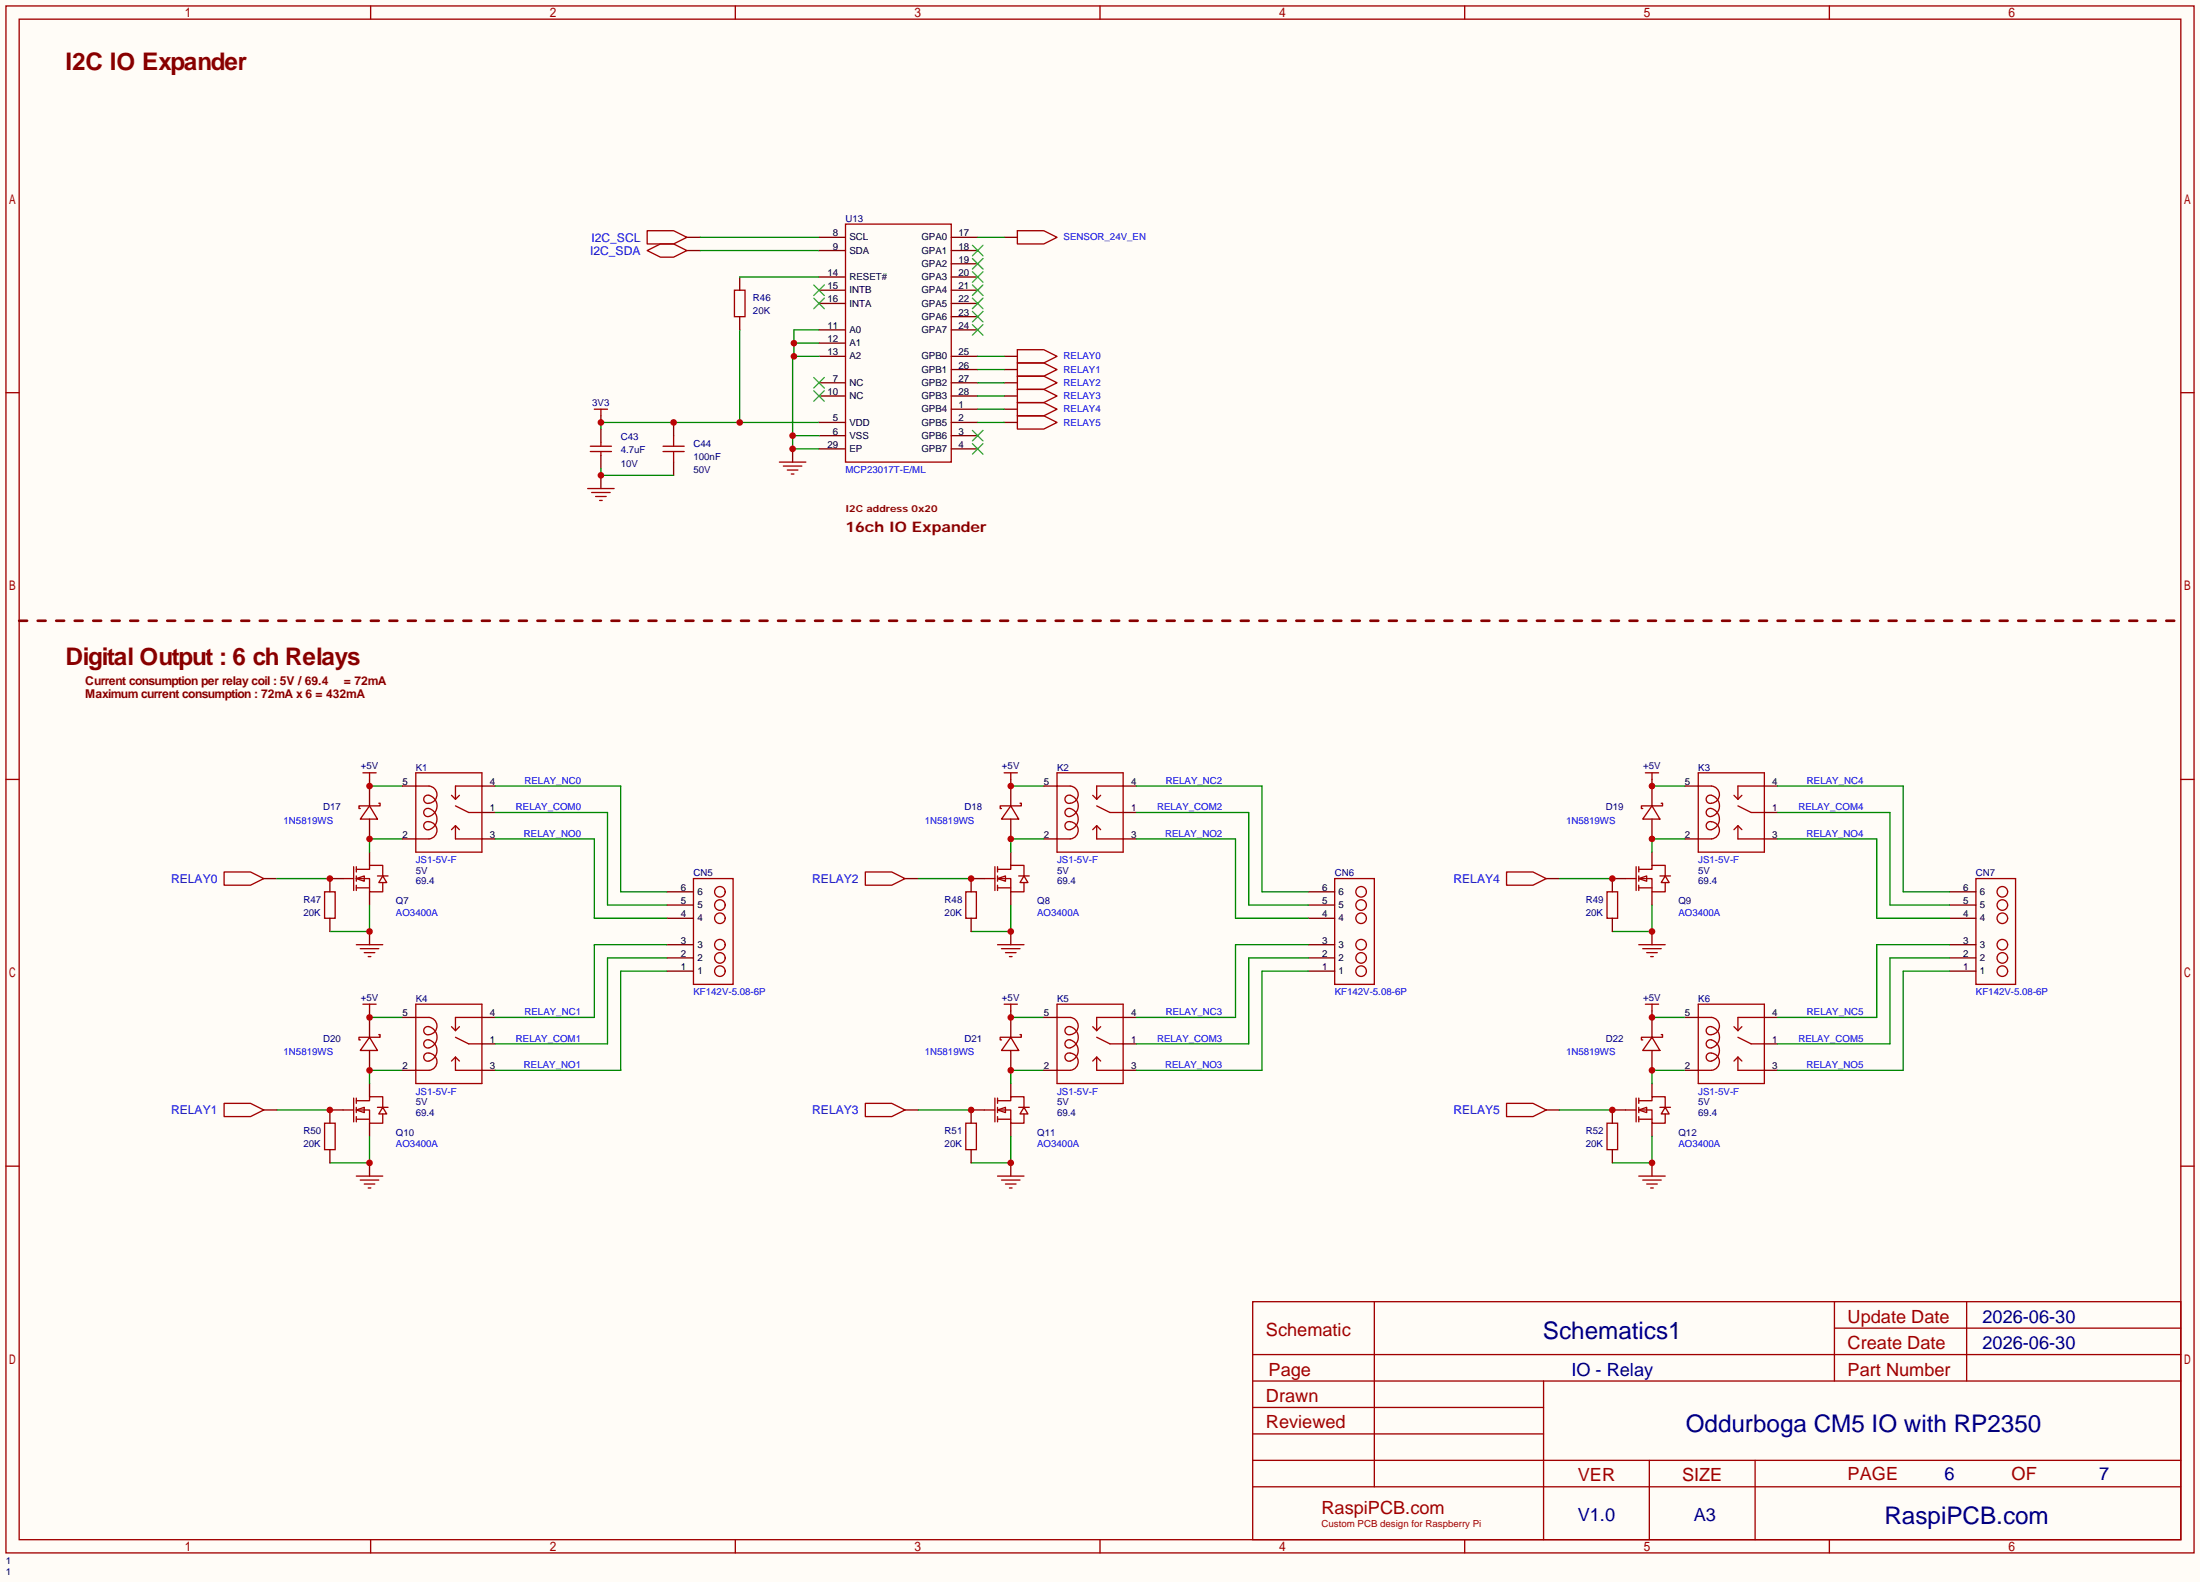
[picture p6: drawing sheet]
<svg xmlns="http://www.w3.org/2000/svg" width="423mm" height="304mm" viewBox="0 0 423 304" stroke-linecap="round" stroke-linejoin="round" font-family="sans-serif">
<path d="M0 0h422.7v303.9h-422.7z" fill="#fffcf7"/>
<g fill="none" stroke="#a10000" stroke-width=".25">
<path d="M1.1 1.1h420.4v297.2h-420.4zM3.7 3.7h415.3v292.1h-415.3zM71.2 1.1v2.6M141.3 1.1v2.6M211.3 1.1v2.6M281.4 1.1v2.6M351.5 1.1v2.6M124.3 48.1l2.6-1.2h2.5l2.6 1.2-2.6 1.3h-2.5zM124.3 44.3h5.1l2.6 1.3-2.6 1.3h-5.1zM1.1 75.4h2.6M114.2 78.6h2.5M115.4 78.6v1.3"/>
<path d="M419 75.4h2.5M113.4 86.7h4.1M113.4 85.7h4.1M115.4 85v.7M115.4 86.7v.8M127.4 86.7h4M127.4 85.7h4M129.4 83.7v2M129.4 86.7v2.1M1.1 149.7h2.6M419 149.7h2.5M1.1 224h2.6"/>
<path d="M419 224h2.5M240.7 250.1h178.3v45.7h-178.3zM264 250.1v35.5M352.4 250.1v15.2M352.4 255.1h66.6M377.8 250.1v15.2M240.7 270.4h55.8M240.7 265.3h178.3M240.7 275.5h55.8M240.7 260.2h178.3M296.5 265.3v30.5M71.2 295.8v2.5"/>
<path d="M141.3 295.8v2.5M211.3 295.8v2.5M240.7 285.6h178.3M240.7 280.5h178.3M281.4 295.8v2.5M316.9 280.5v15.3M337.2 280.5v15.3M351.5 295.8v2.5"/>
</g>
<path d="M132 48.1h2.5M132 45.6h2.5M115.4 79.9v1.3M115.4 82.4v2.6M115.4 87.5v2.5M129.4 81.2v2.5M129.4 88.8v2.5" fill="none" stroke="#870000" stroke-width=".25"/>
<path d="M142.1 63.4v17.8M115.4 90v1.3h14M157.4 81.2h-42v1.2" fill="none" stroke="#008700" stroke-width=".25"/>
<g fill="#c00">
<circle cx="115.4" cy="81.2" r=".63"/>
<circle cx="129.4" cy="81.2" r=".63"/>
<circle cx="142.1" cy="81.2" r=".63"/>
</g>
<g fill="none" stroke="#008700" stroke-width=".25">
<path d="M134.5 48.1h22.9M134.5 45.6h22.9M71 151h6.3M194.2 151h6.3M317.4 151h6.3M77.3 161.2h-6.3v2.5M200.5 161.2h-6.3v2.5M323.7 161.2h-6.3v2.5M71 195.5h6.3M194.2 195.5h6.3M317.4 195.5h6.3M77.3 205.6h-6.3v2.6"/>
<path d="M200.5 205.6h-6.3v2.6M323.7 205.6h-6.3v2.6"/>
</g>
<path d="M3.7 119.3h415.3" fill="none" stroke="#870000" stroke-width=".51" stroke-dasharray="1.5 2"/>
<g fill="none" stroke="#a10000" stroke-width=".25">
<path d="M69.7 148.5h2.6M71 148.5v1.2M192.9 148.5h2.6M194.2 148.5v1.2M316.1 148.5h2.5M317.4 148.5v1.2M65.9 168.8h2M67.9 166.5v4.6M68.5 168.8l1.5-.5v1zM68.5 167h2.5v-.8h2.5v2.1M68.5 168.8h2.5v2.5h2.5v-1.8M68.5 170.6h2.5"/>
<path d="M68.5 166.5v1M68.5 168.3v1M68.5 170.1v1M72.5 168.3h2M73.5 168.3l.8 1.2h-1.5zM189.1 168.8h2M191.1 166.5v4.6M191.6 168.8l1.6-.5v1zM191.6 167h2.6v-.8h2.5v2.1M191.6 168.8h2.6v2.5h2.5v-1.8M191.6 170.6h2.6M191.6 166.5v1"/>
<path d="M191.6 168.3v1M191.6 170.1v1M195.7 168.3h2M196.7 168.3l.8 1.2h-1.5zM312.3 168.8h2M314.3 166.5v4.6M314.8 168.8l1.6-.5v1zM314.8 167h2.6v-.8h2.5v2.1M314.8 168.8h2.6v2.5h2.5v-1.8M314.8 170.6h2.6M314.8 166.5v1M314.8 168.3v1"/>
<path d="M314.8 170.1v1M318.9 168.3h2M319.9 168.3l.8 1.2h-1.5zM68.5 181.5h5M69.2 182.2h3.6M69.7 192.9h2.6M70 183h2M70.7 183.8h.5M71 192.9v1.3M192.9 192.9h2.6M194.2 192.9v1.3M316.1 192.9h2.5"/>
<path d="M317.4 192.9v1.3M65.9 213.2h2M67.9 210.9v4.6M68.5 213.2l1.5-.5v1zM68.5 211.5h2.5v-.8h2.5v2M68.5 213.2h2.5v2.6h2.5v-1.8M68.5 210.9v1.1M68.5 212.7v1M68.5 214.5v1M68.5 215h2.5M72.5 212.7h2M73.5 212.7l.8 1.3h-1.5z"/>
<path d="M189.1 213.2h2M191.1 210.9v4.6M191.6 213.2l1.6-.5v1zM191.6 211.5h2.6v-.8h2.5v2M191.6 213.2h2.6v2.6h2.5v-1.8M191.6 215h2.6M191.6 210.9v1.1M191.6 212.7v1M191.6 214.5v1M195.7 212.7h2M196.7 212.7l.8 1.3h-1.5zM312.3 213.2h2"/>
<path d="M314.3 210.9v4.6M314.8 213.2l1.6-.5v1zM314.8 211.5h2.6v-.8h2.5v2M314.8 213.2h2.6v2.6h2.5v-1.8M314.8 210.9v1.1M314.8 212.7v1M314.8 214.5v1M314.8 215h2.6M318.9 212.7h2M319.9 212.7l.8 1.3h-1.5zM68.5 225.9h5M69.2 226.7h3.6"/>
<path d="M70 227.5h2M70.7 228.2h.5"/>
</g>
<g fill="none" stroke="#870000" stroke-width=".25">
<path d="M115.4 91.3v2.6M71 149.7v1.3M194.2 149.7v1.3M317.4 149.7v1.3M63.4 168.8h2.5M71 163.7v2.5M71 171.3v2.6M71 178.9v2.6M186.6 168.8h2.5M194.2 163.7v2.5M194.2 171.3v2.6M309.8 168.8h2.5"/>
<path d="M317.4 163.7v2.5M317.4 171.3v2.6M71 194.2v1.3M194.2 194.2v1.3M317.4 194.2v1.3M63.4 213.2h2.5M71 208.2v2.5M71 215.8v2.5M186.6 213.2h2.5M194.2 208.2v2.5M194.2 215.8v2.5M309.8 213.2h2.5"/>
<path d="M317.4 208.2v2.5M317.4 215.8v2.5M71 223.4v2.5"/>
</g>
<circle cx="115.4" cy="91.3" r=".63" fill="#c00"/>
<g fill="none" stroke="#a10000" stroke-width=".25">
<path d="M112.9 93.9h5.1M113.7 94.6h3.5M114.4 95.4h2.1M115.2 96.1h.5M149.7 88.8h5.1M150.5 89.5h3.6M151.3 90.3h2M152 91.1h.5M191.6 181.5h5.1M192.4 182.2h3.6M193.2 183h2M193.9 183.8h.5"/>
<path d="M314.8 181.5h5.1M315.6 182.2h3.6M316.4 183h2M317.1 183.8h.5M191.6 225.9h5.1M192.4 226.7h3.6M193.2 227.5h2M193.9 228.2h.5M314.8 225.9h5.1M315.6 226.7h3.6M316.4 227.5h2M317.1 228.2h.5"/>
</g>
<path d="M152.3 86.2v2.6M194.2 178.9v2.6M317.4 178.9v2.6M194.2 223.4v2.5M317.4 223.4v2.5" fill="none" stroke="#870000" stroke-width=".25"/>
<path d="M317.4 218.3v5.1h-7.6" fill="none" stroke="#008700" stroke-width=".25"/>
<circle cx="317.4" cy="223.4" r=".63" fill="#c00"/>
<path d="M317.4 173.9v5h-7.6" fill="none" stroke="#008700" stroke-width=".25"/>
<circle cx="317.4" cy="178.9" r=".63" fill="#c00"/>
<path d="M194.2 218.3v5.1h-7.6" fill="none" stroke="#008700" stroke-width=".25"/>
<circle cx="194.2" cy="223.4" r=".63" fill="#c00"/>
<path d="M71 218.3v5.1h-7.6" fill="none" stroke="#008700" stroke-width=".25"/>
<circle cx="71" cy="223.4" r=".63" fill="#c00"/>
<path d="M71 173.9v5h-7.6" fill="none" stroke="#008700" stroke-width=".25"/>
<circle cx="71" cy="178.9" r=".63" fill="#c00"/>
<path d="M194.2 173.9v5h-7.6" fill="none" stroke="#008700" stroke-width=".25"/>
<circle cx="194.2" cy="178.9" r=".63" fill="#c00"/>
<path d="M50.7 168.8h2.5M173.9 168.8h2.5M297.1 168.8h2.5M317.4 195.5v3.8M50.7 213.2h2.5M173.9 213.2h2.5M297.1 213.2h2.5" fill="none" stroke="#870000" stroke-width=".25"/>
<path d="M43.1 167.5h5l2.6 1.3-2.6 1.3h-5zM166.2 167.5h5.1l2.6 1.3-2.6 1.3h-5.1zM289.4 167.5h5.1l2.6 1.3-2.6 1.3h-5.1zM317.4 199.3l1.5 2.5h-3.3zM319.2 198.8h.2v.5h-4.1v.5h.3M43.1 212h5l2.6 1.2-2.6 1.3h-5zM166.2 212h5.1l2.6 1.2-2.6 1.3h-5.1zM289.4 212h5.1l2.6 1.2-2.6 1.3h-5.1z" fill="none" stroke="#a10000" stroke-width=".25"/>
<path d="M53.2 168.8h10.2M176.4 168.8h10.2M299.6 168.8h10.2M53.2 213.2h10.2M176.4 213.2h10.2M299.6 213.2h10.2" fill="none" stroke="#008700" stroke-width=".25"/>
<circle cx="317.4" cy="195.5" r=".63" fill="#c00"/>
<path d="M317.4 201.8v3.8" fill="none" stroke="#870000" stroke-width=".25"/>
<circle cx="317.4" cy="205.6" r=".63" fill="#c00"/>
<path d="M317.4 154.8l1.5 2.6h-3.3zM319.2 154.3h.2v.5h-4.1v.5h.3" fill="none" stroke="#a10000" stroke-width=".25"/>
<path d="M317.4 151v3.8" fill="none" stroke="#870000" stroke-width=".25"/>
<circle cx="317.4" cy="151" r=".63" fill="#c00"/>
<path d="M317.4 157.4v3.8" fill="none" stroke="#870000" stroke-width=".25"/>
<circle cx="317.4" cy="161.2" r=".63" fill="#c00"/>
<path d="M194.2 199.3l1.5 2.5h-3.3zM196 198.8h.2v.5h-4v.5h.2" fill="none" stroke="#a10000" stroke-width=".25"/>
<path d="M194.2 195.5v3.8" fill="none" stroke="#870000" stroke-width=".25"/>
<circle cx="194.2" cy="195.5" r=".63" fill="#c00"/>
<path d="M194.2 201.8v3.8" fill="none" stroke="#870000" stroke-width=".25"/>
<circle cx="194.2" cy="205.6" r=".63" fill="#c00"/>
<path d="M194.2 154.8l1.5 2.6h-3.3zM196 154.3h.2v.5h-4v.5h.2" fill="none" stroke="#a10000" stroke-width=".25"/>
<path d="M194.2 151v3.8" fill="none" stroke="#870000" stroke-width=".25"/>
<circle cx="194.2" cy="151" r=".63" fill="#c00"/>
<path d="M194.2 157.4v3.8" fill="none" stroke="#870000" stroke-width=".25"/>
<circle cx="194.2" cy="161.2" r=".63" fill="#c00"/>
<path d="M71 199.3l1.5 2.5h-3.3zM72.8 198.8h.2v.5h-4v.5h.2" fill="none" stroke="#a10000" stroke-width=".25"/>
<path d="M71 195.5v3.8" fill="none" stroke="#870000" stroke-width=".25"/>
<circle cx="71" cy="195.5" r=".63" fill="#c00"/>
<path d="M71 201.8v3.8" fill="none" stroke="#870000" stroke-width=".25"/>
<circle cx="71" cy="205.6" r=".63" fill="#c00"/>
<path d="M71 154.8l1.5 2.6h-3.3zM72.8 154.3h.2v.5h-4v.5h.2" fill="none" stroke="#a10000" stroke-width=".25"/>
<path d="M71 151v3.8" fill="none" stroke="#870000" stroke-width=".25"/>
<circle cx="71" cy="151" r=".63" fill="#c00"/>
<path d="M71 157.4v3.8" fill="none" stroke="#870000" stroke-width=".25"/>
<circle cx="71" cy="161.2" r=".63" fill="#c00"/>
<path d="M141.1 55.8h2v5h-2zM308.7 215.8h2.1v5.1h-2.1z" fill="none" stroke="#a10000" stroke-width=".25"/>
<path d="M142.1 53.2v2.6M142.1 60.8v2.6M309.8 213.2v2.6" fill="none" stroke="#870000" stroke-width=".25"/>
<circle cx="309.8" cy="213.2" r=".63" fill="#c00"/>
<path d="M309.8 168.8v2.5M309.8 220.9v2.5" fill="none" stroke="#870000" stroke-width=".25"/>
<path d="M308.7 171.3h2.1v5.1h-2.1z" fill="none" stroke="#a10000" stroke-width=".25"/>
<circle cx="309.8" cy="168.8" r=".63" fill="#c00"/>
<path d="M309.8 176.4v2.5M186.6 213.2v2.6" fill="none" stroke="#870000" stroke-width=".25"/>
<path d="M185.5 215.8h2.1v5.1h-2.1z" fill="none" stroke="#a10000" stroke-width=".25"/>
<circle cx="186.6" cy="213.2" r=".63" fill="#c00"/>
<path d="M186.6 168.8v2.5M186.6 220.9v2.5" fill="none" stroke="#870000" stroke-width=".25"/>
<path d="M185.5 171.3h2.1v5.1h-2.1z" fill="none" stroke="#a10000" stroke-width=".25"/>
<circle cx="186.6" cy="168.8" r=".63" fill="#c00"/>
<path d="M186.6 176.4v2.5M63.4 213.2v2.6" fill="none" stroke="#870000" stroke-width=".25"/>
<path d="M62.4 215.8h2v5.1h-2z" fill="none" stroke="#a10000" stroke-width=".25"/>
<circle cx="63.4" cy="213.2" r=".63" fill="#c00"/>
<path d="M63.4 168.8v2.5M63.4 220.9v2.5" fill="none" stroke="#870000" stroke-width=".25"/>
<path d="M62.4 171.3h2v5.1h-2z" fill="none" stroke="#a10000" stroke-width=".25"/>
<circle cx="63.4" cy="168.8" r=".63" fill="#c00"/>
<g fill="none" stroke="#870000" stroke-width=".25">
<path d="M157.4 58.3h5M157.4 55.8h5M157.4 53.2h5M157.4 48.1h5M157.4 45.6h5M182.8 58.3h5M182.8 55.8h5M182.8 53.2h5M182.8 50.7h5M182.8 48.1h5M182.8 45.6h5M157.4 76.1h5"/>
<path d="M157.4 73.5h5M157.4 68.5h5M157.4 63.4h5M157.4 65.9h5M182.8 76.1h5M182.8 73.5h5M182.8 71h5M182.8 68.5h5M182.8 63.4h5M182.8 60.8h5M182.8 78.6h5M157.4 86.2h5"/>
<path d="M157.4 83.7h5M157.4 81.2h5M182.8 86.2h5M182.8 83.7h5M182.8 81.2h5M77.3 151h2.6M92.6 156.1h2.5M92.6 151h2.5M200.5 151h2.6M215.8 156.1h2.5M215.8 151h2.5M323.7 151h2.6"/>
<path d="M339 156.1h2.5M339 151h2.5M63.4 176.4v2.5M77.3 161.2h2.6M92.6 161.2h2.5M128.1 176.4h5.1M128.1 173.9h5.1M128.1 171.3h5.1M200.5 161.2h2.6M215.8 161.2h2.5M251.3 176.4h5.1M251.3 173.9h5.1"/>
<path d="M251.3 171.3h5.1M323.7 161.2h2.6M339 161.2h2.5M374.5 176.4h5.1M374.5 173.9h5.1M374.5 171.3h5.1M77.3 195.5h2.6M92.6 195.5h2.5M128.1 186.6h5.1M128.1 184h5.1M128.1 181.5h5.1M200.5 195.5h2.6"/>
<path d="M215.8 195.5h2.5M251.3 186.6h5.1M251.3 184h5.1M251.3 181.5h5.1M323.7 195.5h2.6M339 195.5h2.5M374.5 186.6h5.1M374.5 184h5.1M374.5 181.5h5.1M77.3 205.6h2.6M92.6 205.6h2.5M92.6 200.5h2.5"/>
<path d="M200.5 205.6h2.6M215.8 205.6h2.5M215.8 200.5h2.5M323.7 205.6h2.6M339 205.6h2.5M339 200.5h2.5"/>
</g>
<g fill="none" stroke="#a10000" stroke-width=".25">
<path d="M162.4 43.1h20.4v45.7h-20.4zM79.9 151h2.5a1.64 1.64 0 0 1 1.5 2 1.64 1.64 0 0 1-2.2 1.2 .83 .83 0 0 1-.1-1.2 .83 .83 0 0 1 1.2-.1 2.06 2.06 0 0 1 1.1 2.3 2.06 2.06 0 0 1-1.9 1.6 .83 .83 0 0 1-.5-1.2 .83 .83 0 0 1 1.3-.1 2.06 2.06 0 0 1 1.1 2.3 2.06 2.06 0 0 1-1.9 1.6 .8 .8 0 0 1-.6-1 .8 .8 0 0 1 1-.5 1.66 1.66 0 0 1 1.5 1.6 1.66 1.66 0 0 1-1.5 1.7h-2.5M79.9 148.5h12.7v15.2h-12.7zM86.7 152.8l.8 .7M87.5 158.6v2.6h5.1M87.5 154.8l2.5 1.3h2.6M87.5 158.6l.8 .8M87.5 158.6l-.8 .8M88.3 152.8l-.8 .7M92.6 151h-5.1v2.5M203.1 151h2.5a1.64 1.64 0 0 1 1.5 2 1.64 1.64 0 0 1-2.2 1.2 .83 .83 0 0 1-.1-1.2 .83 .83 0 0 1 1.2-.1 2.06 2.06 0 0 1 1.1 2.3 2.06 2.06 0 0 1-1.9 1.6 .83 .83 0 0 1-.5-1.2 .83 .83 0 0 1 1.3-.1 2.06 2.06 0 0 1 1.1 2.3 2.06 2.06 0 0 1-1.9 1.6 .8 .8 0 0 1-.6-1 .8 .8 0 0 1 1-.5 1.66 1.66 0 0 1 1.5 1.6 1.66 1.66 0 0 1-1.5 1.7h-2.5M203.1 148.5h12.7v15.2h-12.7z"/>
<path d="M209.9 152.8l.8 .7M210.7 158.6v2.6h5.1M210.7 154.8l2.5 1.3h2.6M210.7 158.6l.8 .8M210.7 158.6l-.8 .8M211.5 152.8l-.8 .7M215.8 151h-5.1v2.5M326.3 151h2.5a1.64 1.64 0 0 1 1.5 2 1.64 1.64 0 0 1-2.2 1.2 .83 .83 0 0 1-.1-1.2 .83 .83 0 0 1 1.2-.1 2.06 2.06 0 0 1 1.1 2.3 2.06 2.06 0 0 1-2 1.6 .83 .83 0 0 1-.4-1.2 .83 .83 0 0 1 1.3-.1 2.06 2.06 0 0 1 1.1 2.3 2.06 2.06 0 0 1-2 1.6 .8 .8 0 0 1-.5-1 .8 .8 0 0 1 1-.5 1.66 1.66 0 0 1 1.5 1.6 1.66 1.66 0 0 1-1.5 1.7h-2.5M326.3 148.5h12.7v15.2h-12.7zM333.1 152.8l.8 .7M333.9 158.6v2.6h5.1M333.9 154.8l2.5 1.3h2.6"/>
<path d="M333.9 158.6l.7 .8M333.9 158.6l-.8 .8M334.6 152.8l-.7 .7M339 151h-5.1v2.5M133.2 168.8h7.6v20.3h-7.6zM256.4 168.8h7.6v20.3h-7.6zM379.6 168.8h7.6v20.3h-7.6zM79.9 195.5h2.5a1.64 1.64 0 0 1 1.5 2 1.64 1.64 0 0 1-2.2 1.1 .83 .83 0 0 1-.1-1.2 .83 .83 0 0 1 1.2 0 2.06 2.06 0 0 1 1.1 2.3 2.06 2.06 0 0 1-1.9 1.6 .83 .83 0 0 1-.5-1.2 .83 .83 0 0 1 1.3-.2 2.06 2.06 0 0 1 1.1 2.3 2.06 2.06 0 0 1-1.9 1.6 .8 .8 0 0 1-.6-1 .8 .8 0 0 1 1-.5 1.66 1.66 0 0 1 1.5 1.7 1.66 1.66 0 0 1-1.5 1.6h-2.5M79.9 192.9h12.7v15.3h-12.7zM86.7 197.2l.8 .8M87.5 199.3l2.5 1.2h2.6M88.3 197.2l-.8 .8"/>
<path d="M92.6 195.5h-5.1v2.5M203.1 195.5h2.5a1.64 1.64 0 0 1 1.5 2 1.64 1.64 0 0 1-2.2 1.1 .83 .83 0 0 1-.1-1.2 .83 .83 0 0 1 1.2 0 2.06 2.06 0 0 1 1.1 2.3 2.06 2.06 0 0 1-1.9 1.6 .83 .83 0 0 1-.5-1.2 .83 .83 0 0 1 1.3-.2 2.06 2.06 0 0 1 1.1 2.3 2.06 2.06 0 0 1-1.9 1.6 .8 .8 0 0 1-.6-1 .8 .8 0 0 1 1-.5 1.66 1.66 0 0 1 1.5 1.7 1.66 1.66 0 0 1-1.5 1.6h-2.5M203.1 192.9h12.7v15.3h-12.7zM209.9 197.2l.8 .8M210.7 199.3l2.5 1.2h2.6M211.5 197.2l-.8 .8M215.8 195.5h-5.1v2.5M326.3 195.5h2.5a1.64 1.64 0 0 1 1.5 2 1.64 1.64 0 0 1-2.2 1.1 .83 .83 0 0 1-.1-1.2 .83 .83 0 0 1 1.2 0 2.06 2.06 0 0 1 1.1 2.3 2.06 2.06 0 0 1-2 1.6 .83 .83 0 0 1-.4-1.2 .83 .83 0 0 1 1.3-.2 2.06 2.06 0 0 1 1.1 2.3 2.06 2.06 0 0 1-2 1.6 .8 .8 0 0 1-.5-1 .8 .8 0 0 1 1-.5 1.66 1.66 0 0 1 1.5 1.7 1.66 1.66 0 0 1-1.5 1.6h-2.5M326.3 192.9h12.7v15.3h-12.7zM333.1 197.2l.8 .8M333.9 199.3l2.5 1.2h2.6M334.6 197.2l-.7 .8"/>
<path d="M339 195.5h-5.1v2.5M87.5 203.1v2.5h5.1M87.5 203.1l.8 .7M87.5 203.1l-.8 .7M210.7 203.1v2.5h5.1M210.7 203.1l.8 .7M210.7 203.1l-.8 .7M333.9 203.1v2.5h5.1M333.9 203.1l.7 .7M333.9 203.1l-.8 .7"/>
<circle cx="138.3" cy="176.4" r="1.02"/>
<circle cx="138.3" cy="171.3" r="1.02"/>
<circle cx="138.3" cy="173.9" r="1.02"/>
<circle cx="261.5" cy="171.3" r="1.02"/>
<circle cx="261.5" cy="176.4" r="1.02"/>
<circle cx="261.5" cy="173.9" r="1.02"/>
<circle cx="384.7" cy="176.4" r="1.02"/>
<circle cx="384.7" cy="171.3" r="1.02"/>
<circle cx="384.7" cy="173.9" r="1.02"/>
<circle cx="138.3" cy="184" r="1.02"/>
<circle cx="138.3" cy="181.5" r="1.02"/>
<circle cx="138.3" cy="186.6" r="1.02"/>
<circle cx="261.5" cy="184" r="1.02"/>
<circle cx="261.5" cy="181.5" r="1.02"/>
<circle cx="261.5" cy="186.6" r="1.02"/>
<circle cx="384.7" cy="184" r="1.02"/>
<circle cx="384.7" cy="181.5" r="1.02"/>
<circle cx="384.7" cy="186.6" r="1.02"/>
</g>
<g fill="none" stroke="#008700" stroke-width=".25">
<path d="M152.5 65.9h4.9M157.4 68.5h-5.1v17.7h5.1M157.4 63.4h-4.9v5.1M152.3 83.7h5.1M95.1 156.1h21.6v17.8h11.4M95.1 151h24.2v20.3h8.8M218.3 156.1h21.6v17.8h11.4M218.3 151h24.1v20.3h8.9M341.5 156.1h21.6v17.8h11.4M341.5 151h24.1v20.3h8.9M95.1 161.2h19.1v15.2h13.9M218.3 161.2h19.1v15.2h13.9"/>
<path d="M341.5 161.2h19.1v15.2h13.9M128.1 181.5h-13.9v14h-19.1M128.1 184h-11.4v16.5h-21.6M128.1 186.6h-8.8v19h-24.2M251.3 181.5h-13.9v14h-19.1M251.3 184h-11.4v16.5h-21.6M251.3 186.6h-8.9v19h-24.1M374.5 181.5h-13.9v14h-19.1M374.5 184h-11.4v16.5h-21.6M374.5 186.6h-8.9v19h-24.1"/>
</g>
<g fill="none" stroke="#3c3" stroke-width=".25">
<path d="M156.3 57.3l2.1 2M156.3 54.7l2.1 2.1M158.4 57.3l-2.1 2M158.4 54.7l-2.1 2.1M186.8 59.8l2 2M186.8 57.3l2 2M186.8 54.7l2 2.1M186.8 52.2l2 2M186.8 49.7l2 2M186.8 47.1l2 2M188.8 59.8l-2 2M188.8 57.3l-2 2"/>
<path d="M188.8 54.7l-2 2.1M188.8 52.2l-2 2M188.8 49.7l-2 2M188.8 47.1l-2 2M156.3 75.1l2.1 2M156.3 72.5l2.1 2M158.4 75.1l-2.1 2M158.4 72.5l-2.1 2M186.8 62.4l2 2M188.8 62.4l-2 2M186.8 85.2l2 2M186.8 82.7l2 2"/>
<path d="M188.8 85.2l-2 2M188.8 82.7l-2 2"/>
</g>
<g fill="#c00">
<circle cx="152.3" cy="86.2" r=".63"/>
<circle cx="152.3" cy="83.7" r=".63"/>
<circle cx="152.5" cy="68.5" r=".63"/>
<circle cx="152.5" cy="65.9" r=".63"/>
</g>
<path d="M192.9 45.6h2.6M192.9 68.5h2.6M192.9 78.6h2.6M192.9 73.5h2.6M192.9 71h2.6M192.9 76.1h2.6M192.9 81.2h2.6" fill="none" stroke="#870000" stroke-width=".25"/>
<path d="M195.5 44.3h5l2.6 1.3-2.6 1.3h-5zM195.5 67.2h5l2.6 1.3-2.6 1.2h-5zM195.5 77.3h5l2.6 1.3-2.6 1.3h-5zM195.5 72.3h5l2.6 1.2-2.6 1.3h-5zM195.5 69.7h5l2.6 1.3-2.6 1.3h-5zM195.5 79.9h5l2.6 1.3-2.6 1.2h-5zM195.5 74.8h5l2.6 1.3-2.6 1.2h-5z" fill="none" stroke="#a10000" stroke-width=".25"/>
<path d="M142.1 53.2h15.3M187.8 45.6h5.1M187.8 78.6h5.1M187.8 73.5h5.1M187.8 68.5h5.1M187.8 76.1h5.1M187.8 71h5.1M187.8 81.2h5.1" fill="none" stroke="#008700" stroke-width=".25"/>
<g font-size="4.7" fill="#800">
<text x="12.6" y="13.4">I2C IO Expander</text>
<text x="12.6" y="127.7">Digital Output : 6 ch Relays</text>
</g>
<g font-size="4.7" fill="#000080">
<text x="296.4" y="257.3">Schematics1</text>
<text x="323.8" y="275">Oddurboga CM5 IO with RP2350</text>
<text x="362" y="292.8">RaspiPCB.com</text>
</g>
<g font-size="3.5" fill="#a00000">
<text x="243.2" y="256.6">Schematic</text>
<text x="355" y="254.1">Update Date</text>
<text x="355" y="259.2">Create Date</text>
<text x="243.2" y="269.3">Drawn</text>
<text x="243.7" y="264.2">Page</text>
<text x="355" y="264.2">Part Number</text>
<text x="243.2" y="274.4">Reviewed</text>
<text x="303.1" y="284.6">VER</text>
<text x="323.1" y="284.6">SIZE</text>
<text x="355" y="284.3">PAGE</text>
<text x="386.5" y="284.3">OF</text>
<text x="253.9" y="290.8">RaspiPCB.com</text>
</g>
<g font-size="3.5" fill="#000080">
<text x="380.9" y="254.1">2026-06-30</text>
<text x="380.9" y="259.2">2026-06-30</text>
<text x="301.9" y="264.2">IO - Relay</text>
<text x="373.6" y="284.3">6</text>
<text x="403.3" y="284.3">7</text>
<text x="303.1" y="292.2">V1.0</text>
<text x="325.4" y="292.2">A3</text>
</g>
<text font-size="2.8" fill="#800" x="162.4" y="102.2">16ch IO Expander</text>
<g font-size="2.3" fill="#00f">
<text x="113.6" y="46.4">I2C_SCL</text>
<text x="113.4" y="49">I2C_SDA</text>
<text x="32.9" y="169.6">RELAY0</text>
<text x="156" y="169.6">RELAY2</text>
<text x="279.2" y="169.6">RELAY4</text>
<text x="32.9" y="214.1">RELAY1</text>
<text x="156" y="214.1">RELAY3</text>
<text x="279.2" y="214.1">RELAY5</text>
</g>
<g font-size="2.3" fill="#800">
<text x="16.4" y="131.5">Current consumption per relay coil : 5V / 69.4</text>
<text x="66.1" y="131.5">= 72mA</text>
<text x="16.4" y="134.1">Maximum current consumption : 72mA x 6 = 432mA</text>
</g>
<g font-size="1.9">
<text x="160" y="47.9">9</text>
<text x="160" y="45.4">8</text>
<text x="163.2" y="46.2">SCL</text>
<text x="177" y="46.2">GPA0</text>
<text x="184.1" y="47.9">18</text>
<text x="184.1" y="45.4">17</text>
<text x="159" y="53">14</text>
<text x="163.2" y="53.8">RESET#</text>
<text x="163.2" y="48.7">SDA</text>
<text x="177" y="53.8">GPA3</text>
<text x="177" y="51.3">GPA2</text>
<text x="177" y="48.7">GPA1</text>
<text x="184.1" y="53">20</text>
<text x="184.1" y="50.5">19</text>
<text x="159" y="58.1">16</text>
<text x="159" y="55.6">15</text>
<text x="163.2" y="58.9">INTA</text>
<text x="163.2" y="56.3">INTB</text>
<text x="177" y="58.9">GPA5</text>
<text x="177" y="56.3">GPA4</text>
<text x="184.1" y="58.1">22</text>
<text x="184.1" y="55.6">21</text>
<text x="159" y="65.7">12</text>
<text x="159" y="63.2">11</text>
<text x="163.2" y="64">A0</text>
<text x="177" y="64">GPA7</text>
<text x="177" y="61.4">GPA6</text>
<text x="184.1" y="63.2">24</text>
<text x="184.1" y="60.6">23</text>
<text x="159" y="68.3">13</text>
<text x="163.2" y="69">A2</text>
<text x="163.2" y="66.5">A1</text>
<text x="177" y="71.6">GPB1</text>
<text x="177" y="69">GPB0</text>
<text x="184.1" y="70.8">26</text>
<text x="184.1" y="68.3">25</text>
<text x="159" y="75.9">10</text>
<text x="160" y="73.3">7</text>
<text x="163.2" y="76.7">NC</text>
<text x="163.2" y="74.1">NC</text>
<text x="177" y="76.7">GPB3</text>
<text x="177" y="74.1">GPB2</text>
<text x="184.1" y="75.9">28</text>
<text x="184.1" y="73.3">27</text>
<text x="160" y="83.5">6</text>
<text x="160" y="81">5</text>
<text x="163.2" y="81.7">VDD</text>
<text x="177" y="81.7">GPB5</text>
<text x="177" y="79.2">GPB4</text>
<text x="184.1" y="83.5">3</text>
<text x="184.1" y="81">2</text>
<text x="184.1" y="78.4">1</text>
<text x="159" y="86">29</text>
<text x="163.2" y="86.8">EP</text>
<text x="163.2" y="84.3">VSS</text>
<text x="177" y="86.8">GPB7</text>
<text x="177" y="84.3">GPB6</text>
<text x="184.1" y="86">4</text>
<text x="77.3" y="150.8">5</text>
<text x="94.1" y="155.9">1</text>
<text x="94.1" y="150.8">4</text>
<text x="200.5" y="150.8">5</text>
<text x="217.3" y="155.9">1</text>
<text x="217.3" y="150.8">4</text>
<text x="323.7" y="150.8">5</text>
<text x="340.5" y="155.9">1</text>
<text x="340.5" y="150.8">4</text>
<text x="77.3" y="161">2</text>
<text x="94.1" y="161">3</text>
<text x="200.5" y="161">2</text>
<text x="217.3" y="161">3</text>
<text x="323.7" y="161">2</text>
<text x="340.5" y="161">3</text>
<text x="130.8" y="173.7">5</text>
<text x="130.8" y="171.1">6</text>
<text x="134" y="171.9">6</text>
<text x="254" y="173.7">5</text>
<text x="254" y="171.1">6</text>
<text x="257.2" y="171.9">6</text>
<text x="377.2" y="173.7">5</text>
<text x="377.2" y="171.1">6</text>
<text x="380.4" y="171.9">6</text>
<text x="130.8" y="176.2">4</text>
<text x="134" y="177">4</text>
<text x="134" y="174.5">5</text>
<text x="254" y="176.2">4</text>
<text x="257.2" y="177">4</text>
<text x="257.2" y="174.5">5</text>
<text x="377.2" y="176.2">4</text>
<text x="380.4" y="177">4</text>
<text x="380.4" y="174.5">5</text>
<text x="130.8" y="183.8">2</text>
<text x="130.8" y="181.3">3</text>
<text x="134" y="184.6">2</text>
<text x="134" y="182.1">3</text>
<text x="254" y="183.8">2</text>
<text x="254" y="181.3">3</text>
<text x="257.2" y="184.6">2</text>
<text x="257.2" y="182.1">3</text>
<text x="377.2" y="183.8">2</text>
<text x="377.2" y="181.3">3</text>
<text x="380.4" y="184.6">2</text>
<text x="380.4" y="182.1">3</text>
<text x="130.8" y="186.4">1</text>
<text x="134" y="187.2">1</text>
<text x="254" y="186.4">1</text>
<text x="257.2" y="187.2">1</text>
<text x="377.2" y="186.4">1</text>
<text x="380.4" y="187.2">1</text>
<text x="77.3" y="195.3">5</text>
<text x="94.1" y="195.3">4</text>
<text x="200.5" y="195.3">5</text>
<text x="217.3" y="195.3">4</text>
<text x="323.7" y="195.3">5</text>
<text x="340.5" y="195.3">4</text>
<text x="94.1" y="200.3">1</text>
<text x="217.3" y="200.3">1</text>
<text x="340.5" y="200.3">1</text>
<text x="77.3" y="205.4">2</text>
<text x="94.1" y="205.4">3</text>
<text x="200.5" y="205.4">2</text>
<text x="217.3" y="205.4">3</text>
<text x="323.7" y="205.4">2</text>
<text x="340.5" y="205.4">3</text>
</g>
<g font-size="1.9" fill="#000080">
<text x="162.4" y="42.6">U13</text>
<text x="144.7" y="57.9">R46</text>
<text x="144.7" y="60.4">20K</text>
<text x="113.8" y="77.9">3V3</text>
<text x="119.3" y="84.5">C43</text>
<text x="119.3" y="89.6">10V</text>
<text x="119.3" y="87.1">4.7uF</text>
<text x="133.2" y="85.8">C44</text>
<text x="133.2" y="88.3">100nF</text>
<text x="133.2" y="90.9">50V</text>
<text x="69.3" y="147.8">+5V</text>
<text x="79.9" y="148">K1</text>
<text x="192.5" y="147.8">+5V</text>
<text x="203.1" y="148">K2</text>
<text x="315.7" y="147.8">+5V</text>
<text x="326.3" y="148">K3</text>
<text x="62.1" y="155.7">D17</text>
<text x="185.3" y="155.7">D18</text>
<text x="308.5" y="155.7">D19</text>
<text x="79.9" y="167.9">5V</text>
<text x="203.1" y="167.9">5V</text>
<text x="326.3" y="167.9">5V</text>
<text x="58.3" y="173.4">R47</text>
<text x="76.1" y="173.7">Q7</text>
<text x="79.9" y="169.9">69.4</text>
<text x="133.2" y="168.4">CN5</text>
<text x="181.5" y="173.4">R48</text>
<text x="199.3" y="173.7">Q8</text>
<text x="203.1" y="169.9">69.4</text>
<text x="256.4" y="168.4">CN6</text>
<text x="304.7" y="173.4">R49</text>
<text x="322.5" y="173.7">Q9</text>
<text x="326.3" y="169.9">69.4</text>
<text x="379.6" y="168.4">CN7</text>
<text x="58.3" y="176">20K</text>
<text x="181.5" y="176">20K</text>
<text x="304.7" y="176">20K</text>
<text x="69.3" y="192.2">+5V</text>
<text x="79.9" y="192.5">K4</text>
<text x="192.5" y="192.2">+5V</text>
<text x="203.1" y="192.5">K5</text>
<text x="315.7" y="192.2">+5V</text>
<text x="326.3" y="192.5">K6</text>
<text x="62.1" y="200.1">D20</text>
<text x="185.3" y="200.1">D21</text>
<text x="308.5" y="200.1">D22</text>
<text x="79.9" y="214.3">69.4</text>
<text x="79.9" y="212.3">5V</text>
<text x="203.1" y="214.3">69.4</text>
<text x="203.1" y="212.3">5V</text>
<text x="326.3" y="214.3">69.4</text>
<text x="326.3" y="212.3">5V</text>
<text x="58.3" y="217.9">R50</text>
<text x="58.3" y="220.4">20K</text>
<text x="76.1" y="218.1">Q10</text>
<text x="181.5" y="217.9">R51</text>
<text x="181.5" y="220.4">20K</text>
<text x="199.3" y="218.1">Q11</text>
<text x="304.7" y="217.9">R52</text>
<text x="304.7" y="220.4">20K</text>
<text x="322.5" y="218.1">Q12</text>
<text x="1.1" y="300.4">1</text>
<text x="1.1" y="302.5">1</text>
</g>
<g font-size="1.9" fill="#00f">
<text x="204.3" y="46.2">SENSOR_24V_EN</text>
<text x="204.3" y="69">RELAY0</text>
<text x="204.3" y="71.6">RELAY1</text>
<text x="204.3" y="74.1">RELAY2</text>
<text x="204.3" y="76.7">RELAY3</text>
<text x="204.3" y="79.2">RELAY4</text>
<text x="204.3" y="81.7">RELAY5</text>
<text x="162.4" y="90.9">MCP23017T-E/ML</text>
<text x="99.1" y="155.7">RELAY_COM0</text>
<text x="100.8" y="150.6">RELAY_NC0</text>
<text x="222.3" y="155.7">RELAY_COM2</text>
<text x="224" y="150.6">RELAY_NC2</text>
<text x="345.5" y="155.7">RELAY_COM4</text>
<text x="347.1" y="150.6">RELAY_NC4</text>
<text x="54.5" y="158.2">1N5819WS</text>
<text x="100.7" y="160.7">RELAY_NO0</text>
<text x="177.7" y="158.2">1N5819WS</text>
<text x="223.9" y="160.7">RELAY_NO2</text>
<text x="300.9" y="158.2">1N5819WS</text>
<text x="347" y="160.7">RELAY_NO4</text>
<text x="79.9" y="165.8">JS1-5V-F</text>
<text x="203.1" y="165.8">JS1-5V-F</text>
<text x="326.3" y="165.8">JS1-5V-F</text>
<text x="76.1" y="176">AO3400A</text>
<text x="199.3" y="176">AO3400A</text>
<text x="322.5" y="176">AO3400A</text>
<text x="133.2" y="191.2">KF142V-5.08-6P</text>
<text x="256.4" y="191.2">KF142V-5.08-6P</text>
<text x="379.6" y="191.2">KF142V-5.08-6P</text>
<text x="100.8" y="195">RELAY_NC1</text>
<text x="224" y="195">RELAY_NC3</text>
<text x="347.1" y="195">RELAY_NC5</text>
<text x="54.5" y="202.6">1N5819WS</text>
<text x="99.1" y="200.1">RELAY_COM1</text>
<text x="177.7" y="202.6">1N5819WS</text>
<text x="222.3" y="200.1">RELAY_COM3</text>
<text x="300.9" y="202.6">1N5819WS</text>
<text x="345.5" y="200.1">RELAY_COM5</text>
<text x="100.7" y="205.2">RELAY_NO1</text>
<text x="223.9" y="205.2">RELAY_NO3</text>
<text x="347" y="205.2">RELAY_NO5</text>
<text x="79.9" y="210.3">JS1-5V-F</text>
<text x="203.1" y="210.3">JS1-5V-F</text>
<text x="326.3" y="210.3">JS1-5V-F</text>
<text x="76.1" y="220.4">AO3400A</text>
<text x="199.3" y="220.4">AO3400A</text>
<text x="322.5" y="220.4">AO3400A</text>
</g>
<text font-size="1.9" fill="#800" x="162.4" y="98.4">I2C address 0x20</text>
<text font-size="1.9" fill="#a00000" x="253.9" y="293.3">Custom PCB design for Raspberry Pi</text>
</svg>
